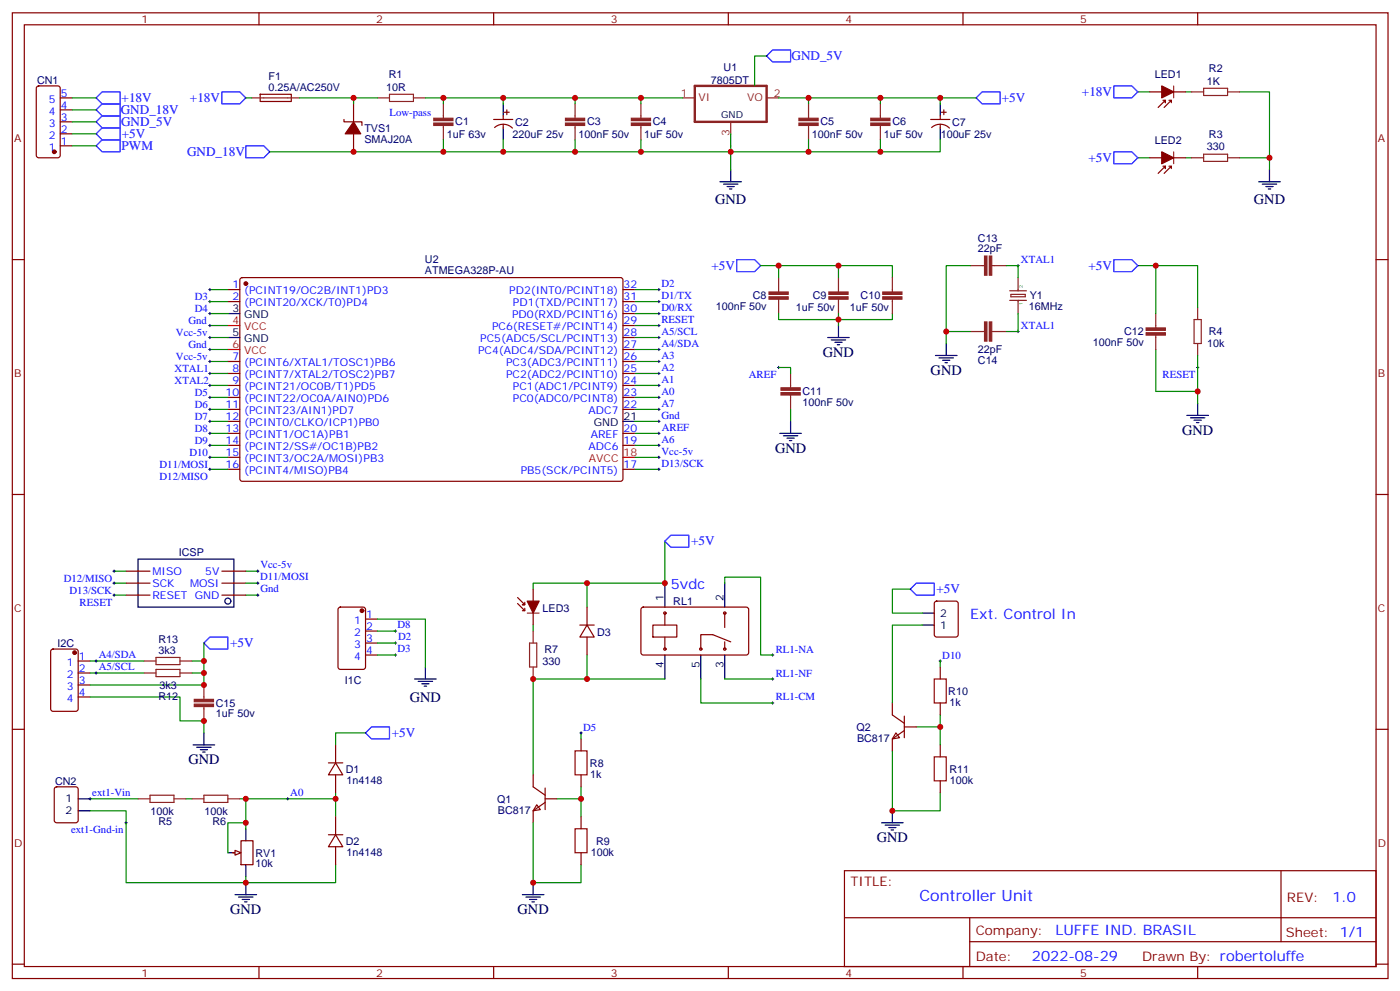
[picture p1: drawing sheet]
<svg xmlns="http://www.w3.org/2000/svg" width="413mm" height="292mm" viewBox="0 0 413 292" stroke-linecap="round" stroke-linejoin="round" font-family="sans-serif">
<g fill="none" stroke="#870000" stroke-width=".35">
<path d="M3.6 3.8h405.4v284.3h-405.4zM7.2 7.3h398.2v277.3h-398.2zM76.3 3.8v3.5M145.5 3.8v3.5M214.6 3.8v3.5M283.7 3.8v3.5M352.9 3.8v3.5M3.6 76.4h3.6M405.4 76.4h3.6M67.1 85.3h3.6M67.1 88.8h3.6M70.9 81.9l.5-.2 111.7 .1 .5 .6-.1 58.9-.7 .4-111.7-.1-.4-.6v-58.6z"/>
<path d="M183.6 85.3h3.5M183.6 88.8h3.5M183.6 99.4h3.5M183.6 95.8h3.5M183.6 92.3h3.5M67.1 106.4h3.6M67.1 110h3.6M67.1 113.5h3.6M67.1 117h3.6M183.6 106.4h3.5M183.6 110h3.5M183.6 113.5h3.5"/>
<path d="M183.6 117h3.5M183.6 102.9h3.5M67.1 120.5h3.6M67.1 124.1h3.6M67.1 127.6h3.6M67.1 131.1h3.6M67.1 134.7h3.6M67.1 138.2h3.6M183.6 120.5h3.5M183.6 127.6h3.5M183.6 131.1h3.5M183.6 138.2h3.5"/>
<path d="M3.6 145.6h3.6M405.4 145.6h3.6M37.1 175.2h7.1M37.1 171.7h7.1M37.1 168.2h7.1M65.4 175.2h7M65.4 171.7h7M65.4 168.2h7M3.6 214.7h3.6M405.4 214.7h3.6M16.2 231.9l.5-.2h5.6l.7 .4v9.4l-.4 .7-5.9 .1-.7-.5v-9.4zM68.5 251.1h1.8"/>
<path d="M71 247.5h3.5v7.1h-3.5zM248.8 256.4h156.6v28.2h-156.6zM377.4 256.4v20.9M248.8 270.2h156.5M285.7 277.3h119.6M285.7 270.2v14.1M3.6 283.9h3.6M76.3 284.6v3.5M145.5 284.6v3.5M214.6 284.6v3.5M283.7 284.6v3.5M352.9 284.6v3.5"/>
<path d="M405.4 283.9h3.6"/>
</g>
<circle cx="72.4" cy="83.5" r=".53" fill="#870000" stroke="#870000" stroke-width=".35"/>
<g fill="none" stroke="#000" stroke-width=".35">
<path d="M67.1 92.3h3.6M67.1 99.4h3.6M183.6 124.1h3.5M40.7 164.6h28.2v14.2h-28.2zM23 235.2h3.6M23 238.7h3.6M67.1 251.1h3.6M72.4 244v3.5M72.4 254.6v3.5"/>
<circle cx="67.1" cy="177" r=".88"/>
</g>
<path d="M67.1 95.8h3.6M67.1 102.9h3.6M183.6 134.7h3.5" fill="none" stroke="#f00" stroke-width=".35"/>
<g fill="none" stroke="#008700" stroke-width=".35">
<path d="M335.2 27.1h3.6M349.4 27.1h1.7M365.2 27.1h8.9v22.9M335.2 46.5h3.6M349.4 46.5h1.7M365.2 46.5h8.9M335.2 78.2h17.7v12.4M61.8 95.8h5.3M61.8 92.3h5.3M61.8 99.4h5.3M61.8 85.3h5.3M61.8 88.8h5.3"/>
<path d="M187.1 95.8h7M187.1 92.3h7M187.1 99.4h7M187.1 85.3h7M187.1 88.8h7M61.8 102.9h5.3M61.8 106.4h5.3M61.8 110h5.3M61.8 117h5.3M61.8 113.5h5.3M187.1 102.9h7M187.1 106.4h7"/>
<path d="M187.1 110h7M187.1 117h7M187.1 113.5h7M340.5 102.9v12.4h12.4v-10.6M61.8 124.1h5.3M61.8 134.7h5.3M61.8 120.5h5.3M61.8 127.6h5.3M61.8 131.1h5.3M61.8 138.2h5.3M187.1 124.1h7M187.1 134.7h7"/>
<path d="M187.1 120.5h7M187.1 127.6h7M187.1 131.1h7M187.1 138.2h7M33.6 168.2h3.5M33.6 175.2h3.5M33.6 171.7h3.5M72.4 168.2h3.6M72.4 175.2h3.6M72.4 171.7h3.6M26.6 198.2h15.8M26.6 194.6h15.8"/>
<path d="M26.6 205.2h26.4v7.1h7.1v3.5M26.6 238.7h10.5v21.2h35.3v-1.8M26.6 235.2h14.1M98.9 233.4v1.8h-28.2M98.9 235.2v5.3M98.9 254.6v5.3h-26.5"/>
</g>
<g fill="none" stroke="#000" stroke-width=".29">
<path d="M299.6 78.2h.7M300 77.9v.7M61.5 95.8h.7M61.5 92.3h.7M61.5 99.4h.7M61.5 88.8h.7M61.5 85.3h.7M61.8 84.9v.7M61.8 88.4v.7M61.8 92v.7M61.8 95.5v.7M61.8 99v.7"/>
<path d="M193.8 95.8h.7M193.8 92.3h.7M193.8 99.4h.7M193.8 88.8h.7M193.8 85.3h.7M194.1 84.9v.7M194.1 88.4v.7M194.1 92v.7M194.1 95.5v.7M194.1 99v.7M299.6 97.6h.7M300 97.3v.7"/>
<path d="M61.5 102.9h.7M61.5 113.5h.7M61.5 117h.7M61.5 110h.7M61.5 106.4h.7M61.8 102.6v.7M61.8 106.1v.7M61.8 109.6v.7M61.8 113.1v.7M61.8 116.7v.7M193.8 102.9h.7M193.8 113.5h.7"/>
<path d="M193.8 117h.7M193.8 110h.7M193.8 106.4h.7M194.1 102.6v.7M194.1 106.1v.7M194.1 109.6v.7M194.1 113.1v.7M194.1 116.7v.7M352.5 108.2h.7M352.9 107.8v.7M61.5 134.7h.7M61.5 124.1h.7"/>
<path d="M61.5 120.5h.7M61.5 131.1h.7M61.5 127.6h.7M61.5 138.2h.7M61.8 120.2v.7M61.8 123.7v.7M61.8 127.2v.8M61.8 130.8v.7M61.8 134.3v.7M61.8 137.8v.7M193.8 134.7h.7M193.8 124.1h.7"/>
<path d="M193.8 120.5h.7M193.8 131.1h.7M193.8 127.6h.7M193.8 138.2h.7M194.1 120.2v.7M194.1 123.7v.7M194.1 127.2v.8M194.1 130.8v.7M194.1 134.3v.7M194.1 137.8v.7M33.3 168.2h.7M33.3 171.7h.7"/>
<path d="M33.3 175.2h.7M33.6 167.8v.7M33.6 171.3v.7M33.6 174.9v.7M75.6 168.2h.7M75.6 171.7h.7M75.6 175.2h.7M76 167.8v.7M76 171.3v.7M76 174.9v.7M28 198.2h.7M28 194.6h.7"/>
<path d="M28.3 194.3v.7M28.3 197.8v.7M36.8 242.3h.7M37.1 241.9v.7"/>
</g>
<g fill="none" stroke="#8c2424" stroke-width=".35">
<path d="M351.1 27.1h3.5M354.6 26h7.1v2.1h-7.1zM361.7 27.1h3.5M351.1 46.5h3.5M354.6 45.4h7.1v2.1h-7.1zM361.7 46.5h3.5M285.9 78.2h4.2M292.2 78.2h4.2M285.9 97.6h4.2M292.2 97.6h4.2M297.5 85.6h4.9M297.5 88.4h4.9"/>
<path d="M297.9 86.7h4.2v.7h-4.2zM300 81.7v3.9M300 88.4v3.9M351.8 94.1h2.1v7h-2.1zM352.9 90.6v3.5M352.9 101.1v3.6"/>
</g>
<g fill="#8c2424" stroke="#8c2424" stroke-width=".35">
<path d="M291.5 75.4h.7v5.6h-.7z"/>
<path d="M290.1 75.4h.7v5.6h-.7z"/>
<path d="M291.5 94.8h.7v5.6h-.7z"/>
<path d="M290.1 94.8h.7v5.6h-.7z"/>
</g>
<g fill="#850000" stroke="#850000" stroke-width=".35">
<path d="M342.3 44.7l3.5 1.8-3.5 1.7z"/>
<path d="M342.3 25.3l3.5 1.8-3.5 1.7z"/>
</g>
<path d="M338.8 27.1h3.5M342.7 29.5h.7v.7v-.7l-2.2 2.1M344.4 29.5h.7M345.1 30.2v-.7l-2.1 2.1M345.8 27.1h3.6M338.8 46.5h3.5M342.7 48.9h.7v.7v-.7l-2.2 2.1M344.4 48.9h.7M345.1 49.6v-.7l-2.1 2.1M345.8 46.5h3.6" fill="none" stroke="#850000" stroke-width=".35"/>
<path d="M345.8 25.3v3.5M345.8 44.7v3.5" fill="none" stroke="#850000" stroke-width=".29"/>
<path d="M69.3 250.4l1.7 .7-1.7 .7z" fill="#f0f0f0" stroke="#870000" stroke-width=".35"/>
<g fill="none" stroke="#8c2424" stroke-width=".35">
<path d="M74.2 28.8h14.1M111.2 28.8h3.6M114.8 27.8h7v2.1h-7zM121.8 28.8h3.5M130.6 30.6v4.2M130.6 36.9v4.3M169.4 30.6v4.2M169.4 36.9v4.3M188.8 30.6v4.2M188.8 36.9v4.3M201.2 28.8h3.5M215.3 35.9v3.5"/>
<path d="M225.9 28.8h3.5M238.2 30.6v4.2M238.2 36.9v4.3M259.4 30.6v4.2M259.4 36.9v4.3M229.4 81.7v4.3M229.4 88.1v4.2M247.1 81.7v4.3M247.1 88.1v4.2M262.9 81.7v4.3M262.9 88.1v4.2M340.5 92.3v4.3"/>
<path d="M340.5 98.7v4.2M232.9 110v4.2M232.9 116.3v4.2M42.4 198.2h3.6M42.4 194.6h3.6M46 197.1h7v2.1h-7zM46 193.6h7v2.1h-7zM53 198.2h3.6M53 194.6h3.6M156 189.3h2.2v7.1h-2.2zM157.1 185.8v3.5M157.1 196.4v3.5"/>
<path d="M60.1 201.7v4.2M60.1 208v4.3M40.7 235.2h3.5M44.2 234.1h7.1v2.2h-7.1zM51.3 235.2h3.5M56.6 235.2h3.5M60.1 234.1h7v2.2h-7zM67.1 235.2h3.6"/>
</g>
<g fill="none" stroke="#008700" stroke-width=".35">
<path d="M225.9 16.5h-3.5v8.8M21.3 28.8h7M21.3 32.3h7M21.3 35.9h7M21.3 39.4h7M72.4 28.8h1.8M88.3 28.8h22.9M104.2 28.8v1.8M125.3 28.8h5.3M148.3 28.8h-17.7v1.8M169.4 28.8v1.8M188.8 28.8v1.8"/>
<path d="M201.2 28.8h-52.9v1.8M215.3 39.4v10.6M229.4 28.8h47.6v1.8M238.2 28.8v1.8M259.4 28.8v1.8M277 28.8h10.6M21.3 42.9h7M79.5 44.7h68.8M130.6 41.2v3.5M148.3 41.2v3.5h128.7v-3.5M169.4 41.2v3.5M188.8 41.2v3.5"/>
<path d="M238.2 41.2v3.5M259.4 41.2v3.5M224.1 78.2h5.3M247.1 78.2h15.8v3.5M285.9 78.2h-7.1v22.9M296.4 78.2h3.6v3.5M340.5 78.2v14.1M229.4 92.3v1.8h33.5v-1.8M229.4 81.7v-3.5h17.7v3.5M247.1 92.3v3.5M278.8 97.6h7.1M300 92.3v5.3h-3.6"/>
<path d="M229.4 108.2h3.5v1.8M352.9 115.3v3.5M232.9 120.5v3.6M195.9 159.3v12.4h-22.9M157.1 173.5v-1.8h15.9v7.1M213.5 171.7v-1.8h10.6v23h3.5M268.2 173.5h-5.3v7h8.8M56.6 194.6h3.5M56.6 198.2h3.5M60.1 189.3v12.4h-33.5M111.2 182.3h14.1v14.1M111.2 189.3h5.3"/>
<path d="M111.2 185.8h5.3M111.2 192.9h5.3M157.1 184v1.8M173 192.9v7h22.9M173 199.9h-15.9v28.2M206.5 199.9v7.1h21.1M213.5 199.9h14.1M271.7 184h-8.8v23M277 194.6v1.8M107.7 215.8h-8.8v3.5M171.2 215.8v1.8M277 210.5v3.5h-7"/>
<path d="M277 214v5.3M54.8 235.2h1.8M72.4 235.2v8.8M171.2 231.7v3.5h-7.1M171.2 235.2v5.3M262.9 221.1v17.6h14.1v-5.3M72.4 242.3h-5.3v8.8M157.1 242.3v17.6h14.1v-5.3"/>
</g>
<g fill="none" stroke="#000" stroke-width=".29">
<path d="M229.1 108.2h.7M229.4 107.8v.7M116.2 192.9h.7M116.2 185.8h.7M116.2 189.3h.7M116.5 185.5v.7M116.5 189v.7M116.5 192.5v.7M227.3 199.9h.7M227.3 192.9h.7M227.6 192.5v.7M227.6 199.6v.7"/>
<path d="M276.7 194.6h.7M277 194.3v.7M170.9 215.8h.7M171.2 215.4v.7M227.3 207h.7M227.6 206.6v.7M26.2 235.2h.7M26.6 234.8v.7M84.4 235.2h.7M84.8 234.8v.7"/>
</g>
<g fill="none" stroke="#870000" stroke-width=".35">
<path d="M10.9 25.5l.5-.2h5.6l.7 .4v20.1l-.4 .6-5.9 .1-.7-.5v-20zM17.7 39.4h3.6M17.7 35.9h3.6M17.7 32.3h3.6M17.7 28.8h3.6M76.7 27.8h9.1v2l-9.1 .1zM101.4 35.2v.7h5.2v1M104.2 30.6v5.3M104.2 39.4v5.3M145.5 35.2h5.6M145.7 37.6a3.8 3.8 0 0 1 5.3 .1M148.3 34.1v1.1"/>
<path d="M148.3 36.6v1M148.6 33.1h1.4M149.3 32.3v1.5M274.2 35.2h5.7M274.5 37.6a3.8 3.8 0 0 1 5.2 .1M277 34.1v1.1M277 36.6v1M277.4 33.1h1.4M278.1 32.3v1.5M17.7 42.9h3.6M99.8 179l.5-.2h6.7l.6 .4 .1 17.2-.5 .6-6.9 .1-.7-.5v-17.1zM173 178.8v5.2"/>
<path d="M189.1 179l.4-.2h30.7l.4 .7-.1 12.9-.6 .5-30.6-.1-.5-.6v-12.7zM275.5 177.2l.5-.2h5.6l.7 .4v9.5l-.4 .6-5.9 .1-.7-.5v-9.4zM15.2 191.3l.4-.2h6.7l.7 .4v17.2l-.4 .7h-7l-.6-.4-.1-17.2zM23 194.6h3.6M23 198.2h3.6M107.7 182.3h3.5M107.7 185.8h3.5M107.7 189.3h3.5M107.7 192.9h3.5M170.9 184h4.2M173 184l2.1 3.6h-4.2zM173 187.6v5.3"/>
<path d="M192.4 184h7v3.6h-7zM195.9 180.5v3.5M195.9 187.6v3.5M213.5 180.5v4.2M213.5 189v2.1M215.3 189l-5.3-2.1h-3.5v4.2M277 196.4v3.5M23 201.7h3.6M23 205.2h3.6M98.9 219.3v5.3M171.2 217.6v3.5M262.9 207v3.5l3.6 2.5"/>
<path d="M264 215.8l1 1.4-2.1 .4zM266.5 215.1l-3.6 2.5v3.5M266.5 214h3.5M266.5 210.9v6.3M277 207v3.5M277 219.3v3.5M96.8 224.6h4.2M98.9 224.6l2.1 3.5h-4.2zM98.9 228.1v5.3M157.1 228.1v3.6l3.5 2.4M158.2 237l1 1.4-2.1 .3zM160.6 236.3l-3.5 2.4v3.6"/>
<path d="M160.6 235.2h3.5M160.6 232v6.4M171.2 228.1v3.6M277 229.9v3.5M96.8 245.8h4.2M98.9 245.8l2.1 3.5h-4.2zM98.9 240.5v5.3M98.9 249.3v5.3M171.2 240.5v3.5M171.2 251.1v3.5"/>
<circle cx="195.9" cy="180.5" r=".35"/>
<circle cx="195.9" cy="191.1" r=".35"/>
<circle cx="206.5" cy="191.1" r=".35"/>
<circle cx="213.5" cy="180.5" r=".35"/>
<circle cx="213.5" cy="191.1" r=".35"/>
</g>
<path d="M155.3 177h3.6l-1.8 3.5z" fill="#850000" stroke="#850000" stroke-width=".35"/>
<path d="M152.5 177.7l2.1 2.1h-.7M152.5 175.9l2.1 2.1h-.7h.7v-.7M154.6 179.1v.7M157.1 173.5v3.5M157.1 180.5v3.5" fill="none" stroke="#850000" stroke-width=".35"/>
<path d="M155.3 180.5h3.6" fill="none" stroke="#850000" stroke-width=".29"/>
<g fill="none" stroke="#000" stroke-width=".35">
<path d="M148.3 30.6v3.5M148.3 37.6v3.6M277 30.6v3.5M277 37.6v3.6M212.1 53.5h6.4M213.2 54.2h4.2M214.2 54.9h2.2M214.9 55.6h.8M215.3 50v3.5M370.9 53.5h6.3M371.9 54.2h4.3M373 54.9h2.1"/>
<path d="M373.7 55.6h.7M374.1 50v3.5M243.9 99.4h6.3M247.1 95.8v3.6M244.9 100.1h4.3M246 100.8h2.1M246.7 101.5h.7M275.6 104.7h6.4M276.7 105.4h4.2M277.7 106.1h2.2M278.4 106.8h.8M278.8 101.1v3.6"/>
<path d="M352.9 118.8v3.5M229.8 127.6h6.3M230.8 128.3h4.3M231.9 129h2.1M232.6 129.7h.7M232.9 124.1v3.5M349.7 122.3h6.4M350.8 123h4.2M351.8 123.7h2.1M352.5 124.4h.7M195.9 171.7v7.1M213.5 171.7v7.1"/>
<path d="M122.2 199.9h6.3M125.3 196.4v3.5M195.9 192.9v7M206.5 192.9v7M213.5 192.9v7M271.7 184h3.6M271.7 180.5h3.6M56.9 219.3h6.4M60.1 215.8v3.5M123.2 200.6h4.3M124.3 201.3h2.1M125 202h.7"/>
<path d="M58 220h4.2M59 220.7h2.1M59.7 221.4h.7M262.9 238.7v3.6M72.4 259.9v3.5M157.1 259.9v3.5M259.8 242.3h6.3M260.8 243h4.2M261.9 243.7h2.1M262.6 244.4h.7M69.3 263.4h6.3M70.3 264.1h4.2"/>
<path d="M71.4 264.8h2.1M72.1 265.5h.7M153.9 263.4h6.4M155 264.1h4.2M156 264.8h2.2M156.7 265.5h.7"/>
</g>
<path d="M275.3 199.9h3.5v7.1h-3.5zM169.4 221.1h3.6v7h-3.6zM275.3 222.8h3.5v7.1h-3.5zM169.4 244h3.6v7.1h-3.6z" fill="none" stroke="#a10000" stroke-width=".35"/>
<g fill="#8c2424" stroke="#8c2424" stroke-width=".35">
<path d="M226.6 87.4h5.6v.7h-5.6z"/>
<path d="M226.6 86h5.6v.7h-5.6z"/>
<path d="M230.1 115.6h5.7v.7h-5.7z"/>
<path d="M230.1 114.2h5.7v.7h-5.7z"/>
<path d="M235.4 36.2h5.7v.7h-5.7z"/>
<path d="M235.4 34.8h5.7v.7h-5.7z"/>
<path d="M256.6 36.2h5.6v.7h-5.6z"/>
<path d="M256.6 34.8h5.6v.7h-5.6z"/>
<path d="M166.6 36.2h5.7v.7h-5.7z"/>
<path d="M166.6 34.8h5.7v.7h-5.7z"/>
<path d="M260.1 87.4h5.6v.7h-5.6z"/>
<path d="M260.1 86h5.6v.7h-5.6z"/>
<path d="M127.8 36.2h5.7v.7h-5.7z"/>
<path d="M127.8 34.8h5.7v.7h-5.7z"/>
<path d="M244.2 87.4h5.7v.7h-5.7z"/>
<path d="M244.2 86h5.7v.7h-5.7z"/>
<path d="M186 36.2h5.7v.7h-5.7z"/>
<path d="M186 34.8h5.7v.7h-5.7z"/>
<path d="M337.7 98h5.7v.7h-5.7z"/>
<path d="M337.7 96.6h5.7v.7h-5.7z"/>
<path d="M57.3 207.3h5.6v.7h-5.6z"/>
<path d="M57.3 205.9h5.6v.7h-5.6z"/>
</g>
<path d="M204.7 25.3h21.2v10.6h-21.2z" fill="none" stroke="#8c2424" stroke-width=".71"/>
<g fill="#870000" stroke="#870000" stroke-width=".35">
<path d="M104.2 35.9l2.1 3.5h-4.6z"/>
<circle cx="16" cy="44.7" r=".53"/>
<circle cx="22" cy="192.2" r=".53"/>
<circle cx="106.6" cy="179.8" r=".53"/>
</g>
<g fill="none" stroke="#00f" stroke-width=".35">
<path d="M227.6 14.7h5.3v3.5h-5.3l-1.7-1.7zM28.3 35.9l1.8-1.8h5.3v3.5h-5.3zM30.1 37.6h5.3v3.6h-5.3l-1.8-1.8zM30.1 30.6h5.3v3.5h-5.3l-1.8-1.8zM30.1 27.1h5.3v3.5h-5.3l-1.8-1.8zM65.4 27.1h5.3l1.7 1.7-1.7 1.8h-5.3zM289.4 27.1h5.3v3.5h-5.3l-1.8-1.8zM328.2 25.3h5.3l1.7 1.8-1.7 1.7h-5.3zM30.1 41.2h5.3v3.5h-5.3l-1.8-1.8zM72.4 42.9h5.3l1.8 1.8-1.8 1.8h-5.3zM328.2 44.7h5.3l1.7 1.8-1.7 1.7h-5.3zM217.1 76.4h5.3l1.7 1.8-1.7 1.8h-5.3z"/>
<path d="M328.2 76.4h5.3l1.7 1.8-1.7 1.8h-5.3zM197.7 157.6h5.3v3.5h-5.3l-1.8-1.8zM270 171.7h5.3v3.5h-5.3l-1.8-1.7zM61.8 187.6h5.3v3.5h-5.3l-1.7-1.8zM109.5 214h5.3v3.6h-5.3l-1.8-1.8z"/>
</g>
<g fill="#c00">
<circle cx="98.9" cy="235.2" r=".88"/>
<circle cx="173" cy="171.7" r=".88"/>
<circle cx="157.1" cy="199.9" r=".88"/>
<circle cx="195.9" cy="171.7" r=".88"/>
<circle cx="171.2" cy="235.2" r=".88"/>
<circle cx="215.3" cy="44.7" r=".88"/>
<circle cx="238.2" cy="44.7" r=".88"/>
<circle cx="259.4" cy="44.7" r=".88"/>
<circle cx="169.4" cy="28.8" r=".88"/>
<circle cx="169.4" cy="44.7" r=".88"/>
<circle cx="259.4" cy="28.8" r=".88"/>
<circle cx="238.2" cy="28.8" r=".88"/>
<circle cx="277" cy="28.8" r=".88"/>
<circle cx="374.1" cy="46.5" r=".88"/>
<circle cx="157.1" cy="259.9" r=".88"/>
<circle cx="148.3" cy="28.8" r=".88"/>
<circle cx="130.6" cy="28.8" r=".88"/>
<circle cx="104.2" cy="28.8" r=".88"/>
<circle cx="148.3" cy="44.7" r=".88"/>
<circle cx="104.2" cy="44.7" r=".88"/>
<circle cx="130.6" cy="44.7" r=".88"/>
<circle cx="72.4" cy="259.9" r=".88"/>
<circle cx="72.4" cy="235.2" r=".88"/>
<circle cx="72.4" cy="242.3" r=".88"/>
<circle cx="188.8" cy="28.8" r=".88"/>
<circle cx="188.8" cy="44.7" r=".88"/>
<circle cx="247.1" cy="94.1" r=".88"/>
<circle cx="229.4" cy="78.2" r=".88"/>
<circle cx="247.1" cy="78.2" r=".88"/>
<circle cx="340.5" cy="78.2" r=".88"/>
<circle cx="352.9" cy="115.3" r=".88"/>
<circle cx="278.8" cy="97.6" r=".88"/>
<circle cx="60.1" cy="212.3" r=".88"/>
<circle cx="60.1" cy="201.7" r=".88"/>
<circle cx="173" cy="199.9" r=".88"/>
<circle cx="262.9" cy="238.7" r=".88"/>
<circle cx="277" cy="214" r=".88"/>
<circle cx="60.1" cy="194.6" r=".88"/>
<circle cx="60.1" cy="198.2" r=".88"/>
</g>
<text font-size="4.6" fill="#00f" x="270.9" y="265.4">Controller Unit</text>
<g font-size="4.2">
<text x="210.7" y="60.2">GND</text>
<text x="369.5" y="60.2">GND</text>
<text x="242.5" y="105">GND</text>
<text x="274.2" y="110.3">GND</text>
<text x="348.3" y="128">GND</text>
<text x="228.4" y="133.2">GND</text>
<text x="120.8" y="206.6">GND</text>
<text x="55.5" y="225">GND</text>
<text x="258.3" y="247.9">GND</text>
<text x="67.8" y="269.1">GND</text>
<text x="152.5" y="269.1">GND</text>
</g>
<g font-size="4.2" fill="#00f">
<text x="197.7" y="173.5">5vdc</text>
<text x="285.9" y="182.3">Ext. Control In</text>
<text x="392.6" y="265.6">1.0</text>
<text x="311" y="275.2">LUFFE IND. BRASIL</text>
<text x="304.1" y="283">2022-08-29</text>
</g>
<g font-size="3.9" fill="#00f">
<text x="233.2" y="17.7">GND_5V</text>
<text x="318.8" y="28.3">+18V</text>
<text x="35.6" y="33.6">GND_18V</text>
<text x="35.8" y="30.1">+18V</text>
<text x="56" y="30">+18V</text>
<text x="295.2" y="30.1">+5V</text>
<text x="35.7" y="37.1">GND_5V</text>
<text x="35.9" y="40.7">+5V</text>
<text x="35.8" y="44.2">PWM</text>
<text x="55.1" y="45.9">GND_18V</text>
<text x="320.7" y="47.7">+5V</text>
<text x="209.6" y="79.6">+5V</text>
<text x="320.7" y="79.6">+5V</text>
<text x="203.6" y="160.5">+5V</text>
<text x="275.9" y="174.6">+5V</text>
<text x="67.8" y="190.5">+5V</text>
<text x="115.4" y="216.9">+5V</text>
</g>
<g font-size="3.9" fill="#800">
<text x="250.6" y="260.9">TITLE:</text>
<text x="379.2" y="265.6">REV:</text>
<text x="287.5" y="275.1">Company:</text>
<text x="378.9" y="275.8">Sheet: 1/1</text>
<text x="287.5" y="282.8">Date:</text>
<text x="336.5" y="282.9">Drawn By: robertoluffe</text>
</g>
<g font-size="3.2" fill="#800">
<text x="41.7" y="6.8">1</text>
<text x="110.9" y="6.8">2</text>
<text x="180" y="6.8">3</text>
<text x="249.2" y="6.8">4</text>
<text x="318.3" y="6.8">5</text>
<text x="4.2" y="41.9">A</text>
<text x="406" y="41.9">A</text>
<text x="4.2" y="111">B</text>
<text x="406" y="111">B</text>
<text x="4.2" y="180.2">C</text>
<text x="406" y="180.2">C</text>
<text x="4.2" y="249.3">D</text>
<text x="406" y="249.3">D</text>
<text x="41.7" y="287.6">1</text>
<text x="110.9" y="287.6">2</text>
<text x="180" y="287.6">3</text>
<text x="249.2" y="287.6">4</text>
<text x="318.3" y="287.6">5</text>
</g>
<g font-size="3.2" fill="#000080">
<text x="79.1" y="23.5">F1</text>
<text x="114.6" y="22.9">R1</text>
<text x="213.2" y="20.9">U1</text>
<text x="340.2" y="22.9">LED1</text>
<text x="356.2" y="21.1">R2</text>
<text x="10.9" y="24.7">CN1</text>
<text x="79.1" y="26.7">0.25A/AC250V</text>
<text x="113.7" y="26.7">10R</text>
<text x="209.4" y="24.7">7805DT</text>
<text x="355.6" y="24.9">1K</text>
<text x="107.4" y="38.8">TVS1</text>
<text x="131.7" y="40.6">1uF 63v</text>
<text x="134.2" y="36.9">C1</text>
<text x="151" y="40.6">220uF 25v</text>
<text x="151.8" y="37">C2</text>
<text x="170.4" y="40.6">100nF 50v</text>
<text x="173" y="36.9">C3</text>
<text x="189.8" y="40.6">1uF 50v</text>
<text x="192.4" y="36.9">C4</text>
<text x="239.2" y="40.6">100nF 50v</text>
<text x="241.8" y="36.9">C5</text>
<text x="260.4" y="40.6">1uF 50v</text>
<text x="262.9" y="36.9">C6</text>
<text x="277.2" y="40.6">100uF 25v</text>
<text x="280.6" y="37">C7</text>
<text x="356.2" y="40.5">R3</text>
<text x="107.4" y="42">SMAJ20A</text>
<text x="340.2" y="42.3">LED2</text>
<text x="355.6" y="44.1">330</text>
<text x="288.1" y="71.1">C13</text>
<text x="125.2" y="77.5">U2</text>
<text x="288.1" y="74.3">22pF</text>
<text x="125.2" y="80.6">ATMEGA328P-AU</text>
<text x="221.8" y="88.1">C8</text>
<text x="239.5" y="88.1">C9</text>
<text x="253.6" y="88.1">C10</text>
<text x="303.4" y="88.2">Y1</text>
<text x="210.9" y="91.3">100nF 50v</text>
<text x="234.5" y="91.7">1uF 50v</text>
<text x="250.4" y="91.7">1uF 50v</text>
<text x="303.1" y="91.4">16MHz</text>
<text x="322" y="101.8">100nF 50v</text>
<text x="331.2" y="98.7">C12</text>
<text x="356.1" y="98.7">R4</text>
<text x="288.1" y="104">22pF</text>
<text x="288.1" y="107.2">C14</text>
<text x="355.7" y="102.3">10k</text>
<text x="236.5" y="119.5">100nF 50v</text>
<text x="236.5" y="116.3">C11</text>
<text x="52.7" y="163.6">ICSP</text>
<text x="198.4" y="178.1">RL1</text>
<text x="159.9" y="180.1">LED3</text>
<text x="17" y="190.5">I2C</text>
<text x="46.7" y="189.4">R13</text>
<text x="175.9" y="187.1">D3</text>
<text x="46.7" y="192.5">3k3</text>
<text x="159.8" y="195.8">330</text>
<text x="160.4" y="192.3">R7</text>
<text x="47" y="202.8">3k3</text>
<text x="101.6" y="201.3">I1C</text>
<text x="46.7" y="206">R12</text>
<text x="63.6" y="208">C15</text>
<text x="279.4" y="204.6">R10</text>
<text x="279.7" y="207.8">1k</text>
<text x="63.6" y="211.2">1uF 50v</text>
<text x="252.3" y="215.2">Q2</text>
<text x="252.5" y="218.4">BC817</text>
<text x="101.9" y="227.5">D1</text>
<text x="173.8" y="225.7">R8</text>
<text x="279.7" y="227.5">R11</text>
<text x="16.2" y="231">CN2</text>
<text x="102.1" y="230.7">1n4148</text>
<text x="173.9" y="229">1k</text>
<text x="279.9" y="230.7">100k</text>
<text x="44.4" y="239.9">100k</text>
<text x="60.2" y="239.9">100k</text>
<text x="146.5" y="236.3">Q1</text>
<text x="146.7" y="239.6">BC817</text>
<text x="46.7" y="243">R5</text>
<text x="62.6" y="243">R6</text>
<text x="101.9" y="248.7">D2</text>
<text x="102.1" y="251.9">1n4148</text>
<text x="174" y="251.9">100k</text>
<text x="175.7" y="248.7">R9</text>
<text x="75.2" y="255.4">10k</text>
<text x="75.2" y="252.2">RV1</text>
</g>
<g font-size="3.2" fill="#00f">
<text x="17.9" y="28.5">5</text>
<text x="14.4" y="33.8">4</text>
<text x="14.4" y="30.2">5</text>
<text x="17.9" y="35.5">3</text>
<text x="17.9" y="32">4</text>
<text x="114.8" y="34.1">Low-pass</text>
<text x="14.4" y="40.8">2</text>
<text x="14.4" y="37.3">3</text>
<text x="17.9" y="39.1">2</text>
<text x="14.4" y="44.3">1</text>
<text x="17.9" y="42.6">1</text>
<text x="300.8" y="77.4">XTAL1</text>
<text x="57.4" y="88.4">D3</text>
<text x="68.5" y="84.9">1</text>
<text x="68.5" y="88.4">2</text>
<text x="72" y="86.7">(PCINT19/OC2B/INT1)PD3</text>
<text x="150" y="86.7">PD2(INT0/PCINT18)</text>
<text x="183.7" y="88.4">31</text>
<text x="183.7" y="84.9">32</text>
<text x="194.9" y="88">D1/TX</text>
<text x="194.9" y="84.5">D2</text>
<text x="55.5" y="95.4">Gnd</text>
<text x="57.4" y="91.9">D4</text>
<text x="72" y="90.2">(PCINT20/XCK/T0)PD4</text>
<text x="150.9" y="93.7">PD0(RXD/PCINT16)</text>
<text x="151.1" y="90.2">PD1(TXD/PCINT17)</text>
<text x="183.7" y="95.5">29</text>
<text x="183.7" y="92">30</text>
<text x="194.9" y="95">RESET</text>
<text x="194.9" y="91.5">D0/RX</text>
<text x="51.8" y="99">Vcc-5v</text>
<text x="141.5" y="100.8">PC5(ADC5/SCL/PCINT13)</text>
<text x="145" y="97.3">PC6(RESET#/PCINT14)</text>
<text x="183.7" y="99">28</text>
<text x="194.9" y="98.6">A5/SCL</text>
<text x="300.8" y="96.8">XTAL1</text>
<text x="51.8" y="106">Vcc-5v</text>
<text x="55.5" y="102.5">Gnd</text>
<text x="68.5" y="106.1">7</text>
<text x="72" y="107.8">(PCINT6/XTAL1/TOSC1)PB6</text>
<text x="140.9" y="104.3">PC4(ADC4/SDA/PCINT12)</text>
<text x="149.1" y="107.8">PC3(ADC3/PCINT11)</text>
<text x="183.7" y="106.1">26</text>
<text x="183.7" y="102.6">27</text>
<text x="194.9" y="105.6">A3</text>
<text x="194.9" y="102.1">A4/SDA</text>
<text x="51.5" y="109.5">XTAL1</text>
<text x="51.5" y="113.1">XTAL2</text>
<text x="68.5" y="109.6">8</text>
<text x="68.5" y="113.1">9</text>
<text x="72" y="111.4">(PCINT7/XTAL2/TOSC2)PB7</text>
<text x="149.1" y="111.4">PC2(ADC2/PCINT10)</text>
<text x="183.7" y="113.1">24</text>
<text x="183.7" y="109.6">25</text>
<text x="194.9" y="112.7">A1</text>
<text x="194.9" y="109.2">A2</text>
<text x="220.6" y="111.2">AREF</text>
<text x="342.6" y="111.3">RESET</text>
<text x="57.4" y="116.6">D5</text>
<text x="66.5" y="116.7">10</text>
<text x="72" y="114.9">(PCINT21/OC0B/T1)PD5</text>
<text x="72" y="118.4">(PCINT22/OC0A/AIN0)PD6</text>
<text x="151.1" y="118.4">PC0(ADC0/PCINT8)</text>
<text x="151.1" y="114.9">PC1(ADC1/PCINT9)</text>
<text x="183.7" y="116.7">23</text>
<text x="194.9" y="119.7">A7</text>
<text x="194.9" y="116.2">A0</text>
<text x="57.4" y="120.1">D6</text>
<text x="57.4" y="123.6">D7</text>
<text x="66.5" y="120.2">11</text>
<text x="66.5" y="123.7">12</text>
<text x="72" y="122">(PCINT23/AIN1)PD7</text>
<text x="72" y="125.5">(PCINT0/CLKO/ICP1)PB0</text>
<text x="173.4" y="122">ADC7</text>
<text x="183.7" y="120.2">22</text>
<text x="194.9" y="123.3">Gnd</text>
<text x="57.4" y="127.2">D8</text>
<text x="57.4" y="130.7">D9</text>
<text x="66.5" y="127.2">13</text>
<text x="66.5" y="130.8">14</text>
<text x="72" y="129">(PCINT1/OC1A)PB1</text>
<text x="174" y="129">AREF</text>
<text x="183.7" y="130.8">19</text>
<text x="183.7" y="127.2">20</text>
<text x="194.9" y="130.3">A6</text>
<text x="195" y="126.8">AREF</text>
<text x="47" y="137.8">D11/MOSI</text>
<text x="55.8" y="134.2">D10</text>
<text x="66.5" y="134.3">15</text>
<text x="66.5" y="137.8">16</text>
<text x="72" y="132.5">(PCINT2/SS#/OC1B)PB2</text>
<text x="72" y="136.1">(PCINT3/OC2A/MOSI)PB3</text>
<text x="173.4" y="132.5">ADC6</text>
<text x="183.7" y="137.8">17</text>
<text x="194.9" y="133.8">Vcc-5v</text>
<text x="194.9" y="137.4">D13/SCK</text>
<text x="47" y="141.3">D12/MISO</text>
<text x="72" y="139.6">(PCINT4/MISO)PB4</text>
<text x="153.4" y="139.6">PB5(SCK/PCINT5)</text>
<text x="76.7" y="167.4">Vcc-5v</text>
<text x="18.8" y="171.3">D12/MISO</text>
<text x="44.9" y="172.8">SCK</text>
<text x="44.9" y="169.2">MISO</text>
<text x="56" y="172.8">MOSI</text>
<text x="60.5" y="169.2">5V</text>
<text x="76.6" y="170.9">D11/MOSI</text>
<text x="20.5" y="174.8">D13/SCK</text>
<text x="23.5" y="178.3">RESET</text>
<text x="44.9" y="176.3">RESET GND</text>
<text x="76.7" y="174.4">Gnd</text>
<text x="104.4" y="183.7">1</text>
<text x="107.9" y="181.9">1</text>
<text x="107.9" y="185.5">2</text>
<text x="117.1" y="184.9">D8</text>
<text x="104.4" y="187.2">2</text>
<text x="104.4" y="190.7">3</text>
<text x="107.9" y="189">3</text>
<text x="117.1" y="192">D3</text>
<text x="117.3" y="188.5">D2</text>
<text x="19.7" y="196">1</text>
<text x="23.2" y="194.3">1</text>
<text x="23.2" y="197.8">2</text>
<text x="29.1" y="197.3">A5/SCL</text>
<text x="29.1" y="193.8">A4/SDA</text>
<text x="104.4" y="194.3">4</text>
<text x="107.9" y="192.5">4</text>
<text x="228.5" y="192.1">RL1-NA</text>
<text x="277.7" y="194">D10</text>
<text x="19.7" y="199.6">2</text>
<text x="19.7" y="203.1">3</text>
<text x="23.2" y="201.3">3</text>
<text x="228.5" y="199.2">RL1-NF</text>
<text x="19.7" y="206.6">4</text>
<text x="23.2" y="204.9">4</text>
<text x="228.5" y="206.2">RL1-CM</text>
<text x="171.8" y="215.2">D5</text>
<text x="27.2" y="234.5">ext1-Vin</text>
<text x="85.5" y="234.4">A0</text>
<text x="20.9" y="245.3">ext1-Gnd-in</text>
</g>
<g font-size="3.2" fill="#8d2323">
<text x="200.6" y="28.5">1</text>
<text x="205.8" y="29.9">VI</text>
<text x="220.2" y="29.9">VO</text>
<text x="228" y="28.5">2</text>
<text x="214.9" y="40" transform="rotate(-90 214.9 40)">3</text>
</g>
<g font-size="3.2">
<text x="68.5" y="92">3</text>
<text x="72" y="93.7">GND</text>
<text x="68.5" y="99">5</text>
<text x="72" y="100.8">GND</text>
<text x="175" y="125.5">GND</text>
<text x="183.7" y="123.7">21</text>
<text x="195.5" y="177" transform="rotate(-90 195.5 177)">1</text>
<text x="213.2" y="177" transform="rotate(-90 213.2 177)">2</text>
<text x="277" y="185.1">1</text>
<text x="277" y="181.6">2</text>
<text x="195.5" y="196.6" transform="rotate(-90 195.5 196.6)">4</text>
<text x="206.1" y="196.6" transform="rotate(-90 206.1 196.6)">5</text>
<text x="213.2" y="196.6" transform="rotate(-90 213.2 196.6)">3</text>
<text x="19.3" y="236.3">1</text>
<text x="19.3" y="239.8">2</text>
</g>
<g font-size="3.2" fill="#f00">
<text x="68.5" y="95.5">4</text>
<text x="72" y="97.3">VCC</text>
<text x="68.5" y="102.6">6</text>
<text x="72" y="104.3">VCC</text>
<text x="173.5" y="136.1">AVCC</text>
<text x="183.7" y="134.3">18</text>
</g>
<text font-size="2.8" x="212.5" y="34.8">GND</text>
<g font-size="1.4" fill="#238d23">
<text x="301.4" y="89.9" transform="rotate(-90 301.4 89.9)">1</text>
<text x="301.4" y="84.9" transform="rotate(-90 301.4 84.9)">2</text>
</g>
</svg>
